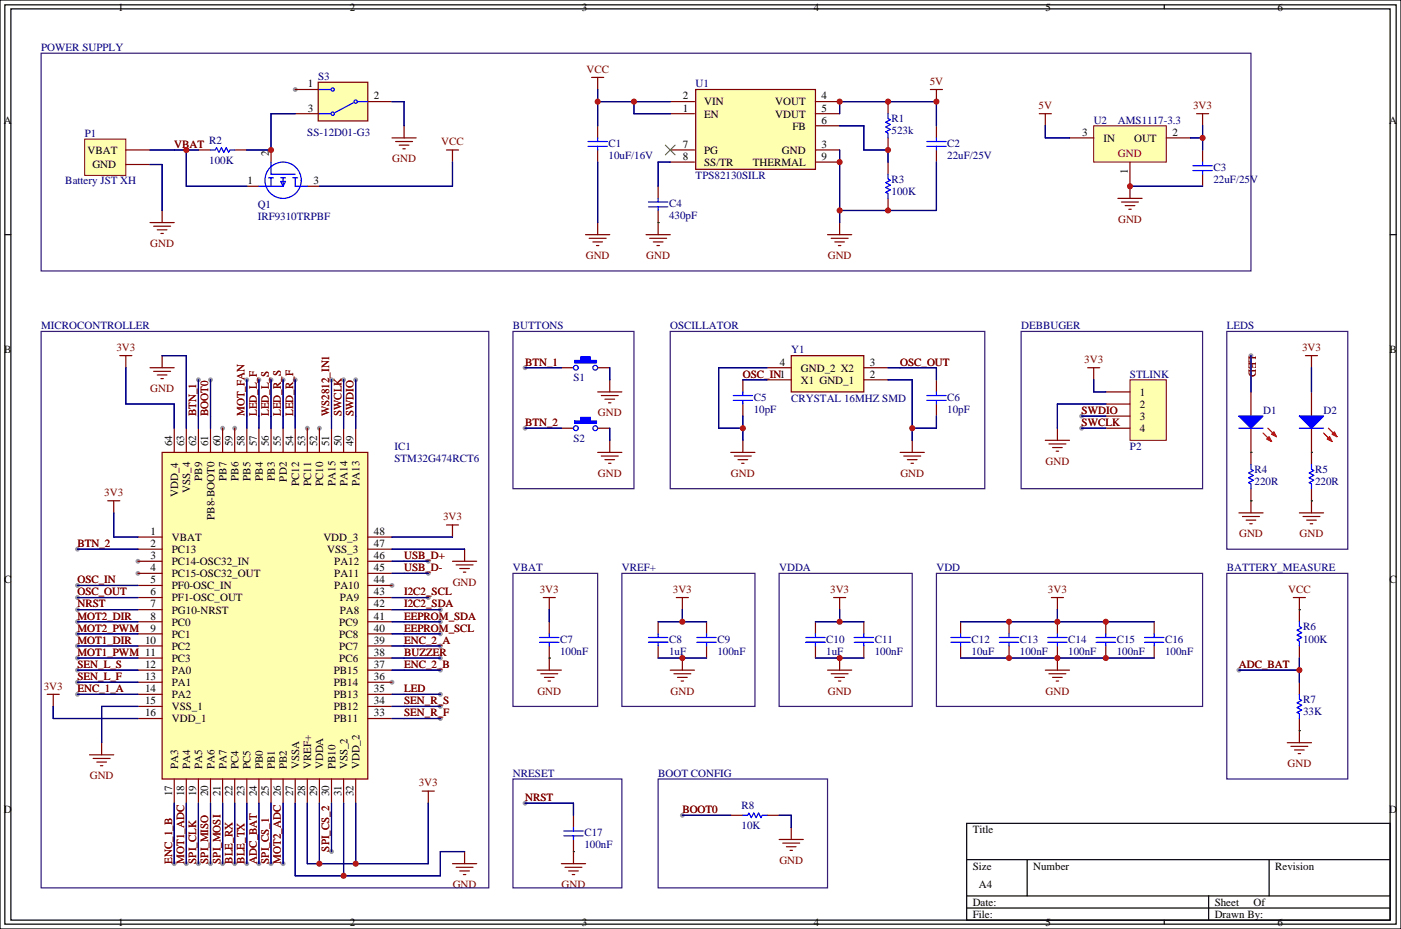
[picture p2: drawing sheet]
<svg xmlns="http://www.w3.org/2000/svg" width="294mm" height="195mm" viewBox="0 0 294 195" stroke-linecap="round" stroke-linejoin="round" font-family="sans-serif">
<path d="M0 0h294.1v195.1h-294.1z" fill="#fff" stroke="#000" stroke-width=".25"/>
<g fill="#999">
<circle cx="29" cy="117.9" r=".51"/>
<circle cx="29" cy="120.4" r=".51"/>
<circle cx="82.3" cy="122.9" r=".51"/>
<circle cx="82.3" cy="143.3" r=".51"/>
<circle cx="46.7" cy="89.9" r=".51"/>
<circle cx="49.3" cy="89.9" r=".51"/>
<circle cx="64.5" cy="89.9" r=".51"/>
<circle cx="67.1" cy="89.9" r=".51"/>
<circle cx="62" cy="18.8" r=".51"/>
<circle cx="143.3" cy="171.2" r=".51"/>
<circle cx="110.2" cy="168.7" r=".51"/>
<circle cx="227.1" cy="87.4" r=".51"/>
<circle cx="227.1" cy="89.9" r=".51"/>
<circle cx="74.7" cy="79.8" r=".51"/>
<circle cx="72.1" cy="79.8" r=".51"/>
<circle cx="16.3" cy="122.9" r=".51"/>
<circle cx="16.3" cy="125.5" r=".51"/>
<circle cx="16.3" cy="128" r=".51"/>
<circle cx="44.2" cy="79.8" r=".51"/>
<circle cx="69.6" cy="79.8" r=".51"/>
<circle cx="110.2" cy="77.2" r=".51"/>
<circle cx="110.2" cy="89.9" r=".51"/>
<circle cx="260.1" cy="140.7" r=".51"/>
<circle cx="262.6" cy="74.7" r=".51"/>
<circle cx="16.3" cy="115.3" r=".51"/>
<circle cx="16.3" cy="130.6" r=".51"/>
<circle cx="16.3" cy="133.1" r=".51"/>
<circle cx="16.3" cy="135.6" r=".51"/>
<circle cx="16.3" cy="138.2" r=".51"/>
<circle cx="16.3" cy="143.3" r=".51"/>
<circle cx="16.3" cy="145.8" r=".51"/>
<circle cx="16.3" cy="140.7" r=".51"/>
<circle cx="41.7" cy="79.8" r=".51"/>
<circle cx="51.8" cy="79.8" r=".51"/>
<circle cx="54.4" cy="79.8" r=".51"/>
<circle cx="56.9" cy="79.8" r=".51"/>
<circle cx="59.4" cy="79.8" r=".51"/>
<circle cx="62" cy="79.8" r=".51"/>
<circle cx="92.5" cy="150.9" r=".51"/>
<circle cx="92.5" cy="148.3" r=".51"/>
<circle cx="92.5" cy="138.2" r=".51"/>
<circle cx="92.5" cy="135.6" r=".51"/>
<circle cx="92.5" cy="133.1" r=".51"/>
<circle cx="92.5" cy="130.6" r=".51"/>
<circle cx="92.5" cy="128" r=".51"/>
<circle cx="89.9" cy="125.5" r=".51"/>
<circle cx="89.9" cy="120.4" r=".51"/>
<circle cx="89.9" cy="117.9" r=".51"/>
<circle cx="36.6" cy="181.4" r=".51"/>
<circle cx="59.4" cy="181.4" r=".51"/>
<circle cx="39.1" cy="181.4" r=".51"/>
<circle cx="41.7" cy="181.4" r=".51"/>
<circle cx="44.2" cy="181.4" r=".51"/>
<circle cx="46.7" cy="181.4" r=".51"/>
<circle cx="49.3" cy="181.4" r=".51"/>
<circle cx="51.8" cy="181.4" r=".51"/>
<circle cx="54.4" cy="181.4" r=".51"/>
<circle cx="92.5" cy="140.7" r=".51"/>
<circle cx="92.5" cy="145.8" r=".51"/>
<circle cx="56.9" cy="181.4" r=".51"/>
<circle cx="69.6" cy="178.8" r=".51"/>
</g>
<path d="M34 95h43.2v68.6h-43.2z" fill="#ffffb0" stroke="#800000" stroke-width=".25"/>
<g fill="none" stroke="#870000" stroke-width=".25">
<path d="M26.4 77.2h.1M34 74.7h.1M36.6 89.9v5.1M39.1 89.9v5.1M41.7 89.9v5.1M44.2 89.9v5.1M46.7 89.9v5.1M49.3 89.9v5.1M51.8 89.9v5.1M54.4 89.9v5.1M56.9 89.9v5.1M59.4 89.9v5.1"/>
<path d="M62 89.9v5.1M64.5 89.9v5.1M67.1 89.9v5.1M69.6 89.9v5.1M72.1 89.9v5.1M74.7 89.9v5.1M23.9 107.7h.1M29 112.8h5M29 115.3h5M29 117.9h5M77.2 112.8h5.1M77.2 115.3h5.1"/>
<path d="M77.2 117.9h5.1M95 112.8h.1M97.5 115.3h.1M29 120.4h5M29 122.9h5M29 125.5h5M29 128h5M29 130.6h5M29 133.1h5M29 135.6h5M29 138.2h5M77.2 120.4h5.1"/>
<path d="M77.2 122.9h5.1M77.2 125.5h5.1M77.2 128h5.1M77.2 130.6h5.1M77.2 133.1h5.1M77.2 135.6h5.1M77.2 138.2h5.1M115.3 138.2h.1M115.3 128h.1M138.2 130.6v2.5M138.2 135.6v2.6M143.3 138.2h.1"/>
<path d="M143.3 128h.1M171.2 130.6v2.5M171.2 135.6v2.6M176.3 138.2h.1M176.3 128h.1M201.7 130.6v2.5M201.7 135.6v2.6M222 138.2h.1M222 128h.1M11.2 148.3h.1M21.3 156h.1M29 140.7h5"/>
<path d="M29 143.3h5M29 145.8h5M29 148.3h5M29 150.9h5M77.2 140.7h5.1M77.2 143.3h5.1M77.2 145.8h5.1M77.2 148.3h5.1M77.2 150.9h5.1M36.6 163.6v5.1M39.1 163.6v5.1M41.7 163.6v5.1"/>
<path d="M44.2 163.6v5.1M46.7 163.6v5.1M49.3 163.6v5.1M51.8 163.6v5.1M54.4 163.6v5.1M56.9 163.6v5.1M59.4 163.6v5.1M62 163.6v5.1M64.5 163.6v5.1M67.1 163.6v5.1M69.6 163.6v5.1M72.1 163.6v5.1"/>
<path d="M74.7 163.6v5.1M89.9 168.7h.1M97.5 178.8h.1M120.4 178.8h.1M166.1 173.7h.1"/>
</g>
<g fill="none" stroke="#800000" stroke-width=".25">
<path d="M25.1 74.7h2.6M26.4 74.7v2.5M31.5 77.2h5.1M32.3 78h3.5M33 78.7h2.1M33.8 79.5h.5M34 74.7v2.5M22.6 105.2h2.5M23.9 105.2v2.5M93.7 110.2h2.6M95 117.9h5.1M95 110.2v2.6"/>
<path d="M95.8 118.6h3.5M96.5 119.4h2.1M97.5 115.3v2.6M97.3 120.1h.5M114 125.5h2.6M115.3 125.5v2.5M115.3 138.2v2.5M142 125.5h2.5M143.3 125.5v2.5M143.3 138.2v2.5M175 125.5h2.5M176.3 125.5v2.5"/>
<path d="M176.3 138.2v2.5M220.7 125.5h2.6M222 125.5v2.5M222 138.2v2.5M9.9 145.8h2.5M11.2 145.8v2.5M18.8 158.5h5.1M19.6 159.3h3.5M21.3 156v2.5M112.8 140.7h5.1M113.5 141.5h3.6M114.3 142.2h2"/>
<path d="M115.1 143h.5M140.7 140.7h5.1M141.5 141.5h3.5M142.2 142.2h2.1M143 143h.5M173.7 140.7h5.1M174.5 141.5h3.6M175.3 142.2h2M176 143h.5M219.5 140.7h5M220.2 141.5h3.6M221 142.2h2"/>
<path d="M221.7 143h.5M20.3 160h2.1M21.1 160.8h.5M88.6 166.1h2.6M89.9 166.1v2.6M97.5 178.8v2.6M120.4 178.8v2.6M163.6 176.3h5.1M164.3 177h3.6M165.1 177.8h2M165.9 178.6h.5M166.1 173.7v2.6"/>
<path d="M95 181.4h5.1M95.8 182.1h3.5M96.5 182.9h2.1M97.3 183.6h.5M117.9 181.4h5M118.6 182.1h3.6M119.4 182.9h2M120.1 183.6h.5"/>
</g>
<path d="M107.7 120.4h17.8v27.9h-17.8zM130.6 120.4h27.9v27.9h-27.9zM163.6 120.4h27.9v27.9h-27.9zM196.6 120.4h55.9v27.9h-55.9zM107.7 163.6h22.9v22.8h-22.9zM138.2 163.6h35.5v22.8h-35.5z" fill="none" stroke="#361c75" stroke-width=".25"/>
<path d="M136.1 133.9h4.1M136.1 134.9h4.1M138.2 133.1v.8M138.2 134.9v.7M169.2 133.9h4M169.2 134.9h4M171.2 133.1v.8M171.2 134.9v.7M199.6 133.9h4.1M199.6 134.9h4.1M201.7 133.1v.8M201.7 134.9v.7" fill="none" stroke="#00f" stroke-width=".25"/>
<path d="M237.2 79.8h7.7v12.7h-7.7z" fill="#ffffb0" stroke="#800000" stroke-width=".21"/>
<path d="M229.6 79.8h.1M222 89.9h.1M232.2 82.3h5M232.2 84.8h5M232.2 87.4h5M232.2 89.9h5" fill="none" stroke="#870000" stroke-width=".25"/>
<path d="M228.3 77.2h2.6M229.6 77.2v2.6M219.5 92.5h5M220.2 93.2h3.6M221 94h2M221.7 94.7h.5M222 89.9v2.6" fill="none" stroke="#800000" stroke-width=".25"/>
<path d="M166.1 74.7h15.3v7.6h-15.3z" fill="#ffffb0" stroke="#800000" stroke-width=".25"/>
<g fill="none" stroke="#870000" stroke-width=".25">
<path d="M41.7 31.5h2.5M49.3 31.5h2.5M51.8 39.1h2.6M56.9 31.5v2.5M64.5 39.1h2.6M84.8 26.4h.1M95 34h.1M219.5 26.4h.1M237.2 39.1h.1M252.5 26.4h.1M34 44.2h.1M117.9 77.2h2.5"/>
<path d="M125.5 77.2h2.5M128 79.8h.1M161 79.8h5.1M161 77.2h5.1M181.4 79.8h5M181.4 77.2h5M275.3 77.2h.1M117.9 89.9h2.5M125.5 89.9h2.5M128 92.5h.1M156 92.5h.1M191.5 92.5h.1"/>
<path d="M262.6 95v2.5M275.3 95v2.5M262.6 105.2h.1M262.6 102.6v2.6M275.3 105.2h.1M275.3 102.6v2.6M272.8 135.6v2.6M272.8 128v2.6M272.8 153.4h.1M272.8 143.3v2.5M272.8 150.9v2.5"/>
</g>
<g fill="none" stroke="#800000" stroke-width=".25">
<path d="M82.3 29h5.1M83.1 29.7h3.5M83.8 30.5h2.1M84.6 31.2h.5M84.8 26.4v2.6M93.7 31.5h2.6M95 31.5v2.5M218.2 23.9h2.5M219.5 23.9v2.5M237.2 39.1v2.6M251.2 23.9h2.5M252.5 23.9v2.5"/>
<path d="M31.5 46.7h5.1M32.3 47.5h3.5M33 48.3h2.1M33.8 49h.5M34 44.2v2.5M234.7 41.7h5.1M235.5 42.4h3.5M236.2 43.2h2.1M237 43.9h.5M128 79.8v2.5M274.1 74.7h2.5M275.3 74.7v2.5"/>
<path d="M125.5 95h5.1M125.5 82.3h5.1M126.2 95.8h3.6M126.2 83.1h3.6M127 96.5h2M127 83.8h2M127.8 97.3h.5M127.8 84.6h.5M128 92.5v2.5M153.4 95h5.1M154.2 95.8h3.5M154.9 96.5h2.1"/>
<path d="M155.7 97.3h.5M156 92.5v2.5M189 95h5.1M189.7 95.8h3.6M190.5 96.5h2M191.3 97.3h.5M191.5 92.5v2.5M260.1 107.7h5.1M260.9 108.5h3.5M261.6 109.2h2.1M262.4 110h.5M262.6 105.2v2.5"/>
<path d="M272.8 107.7h5.1M273.6 108.5h3.5M274.3 109.2h2.1M275.1 110h.5M275.3 105.2v2.5M271.5 125.5h2.6M272.8 125.5v2.5M270.3 156h5M271 156.7h3.6M271.8 157.5h2M272.5 158.2h.5M272.8 153.4v2.6"/>
</g>
<g fill="#00f" stroke="#00f" stroke-width=".25">
<path d="M120.6 75.7h1.3v-.8h2.1v.8h1.2v.5h-4.6z"/>
<path d="M120.6 88.4h1.3v-.8h2.1v.8h1.2v.5h-4.6z"/>
</g>
<g fill="none" stroke="#00f" stroke-width=".25">
<path d="M44.2 31.5h1l.3-.5 .5 1 .5-1 .5 1 .5-1 .5 1 .3-.5h1M54.4 39.1h5M56.4 37.3h1M56.9 34v2.6h5.1M56.9 37.3v1.8M58.9 37.3h1M58.9 38.1h1l-.5 1zM59.4 37.3v1.8M61.5 37.3h1M62 37.3v1.8h2.5M262.6 97.5v1.1l.5 .2-1 .5 1 .5-1 .5 1 .5-1 .5 .5 .3v1M275.3 97.5v1.1l.5 .2-1 .5 1 .5-1 .5 1 .5-1 .5 .5 .3v1"/>
<path d="M272.8 130.6v1l.5 .2-1 .5 1 .5-1 .6 1 .5-1 .5 .5 .2v1M272.8 145.8v1l.5 .3-1 .5 1 .5-1 .5 1 .5-1 .5 .5 .3v1"/>
<circle cx="59.4" cy="37.8" r="3.8"/>
<circle cx="120.9" cy="77.2" r=".51"/>
<circle cx="125" cy="77.2" r=".51"/>
<circle cx="120.9" cy="89.9" r=".51"/>
<circle cx="125" cy="89.9" r=".51"/>
</g>
<path d="M8.6 69.6h94v116.8h-94zM107.7 69.6h25.4v33h-25.4zM140.7 69.6h66.1v33h-66.1zM214.4 69.6h38.1v33h-38.1zM257.6 69.6h25.4v45.7h-25.4zM257.6 120.4h25.4v43.2h-25.4z" fill="none" stroke="#361c75" stroke-width=".25"/>
<path d="M229.6 26.4h15.3v7.6h-15.3z" fill="#ffffb0" stroke="#800000" stroke-width=".21"/>
<path d="M224.5 29h5.1M237.2 34v5.1M244.9 29h5M176.3 46.7h.1" fill="none" stroke="#870000" stroke-width=".25"/>
<path d="M173.7 49.3h5.1M174.5 50h3.6M175.3 50.8h2M176 51.6h.5M176.3 46.7v2.6" fill="none" stroke="#800000" stroke-width=".25"/>
<path d="M146 18.8h25.2v16.8h-25.2z" fill="#ffffb0" stroke="#800000" stroke-width=".25"/>
<g fill="none" stroke="#870000" stroke-width=".25">
<path d="M125.5 18.8h.1M125.5 26.4v2.6M125.5 31.5v2.5M138.2 39.1v2.6M140.7 23.9h5.1M140.7 21.3h5.1M140.7 31.5h5.1M140.7 34h5.1M171.2 23.9h5.1M171.2 21.3h5.1M171.2 31.5h5.1M171.2 26.4h5.1"/>
<path d="M171.2 34h5.1M186.4 21.3v2.6M186.4 29v2.5M186.4 34v2.6M196.6 21.3h.1M196.6 26.4v2.6M196.6 31.5v2.5M252.5 31.5v2.5M252.5 36.6v2.5M125.5 46.7h.1M138.2 46.7h.1M138.2 44.2v2.5"/>
<path d="M186.4 41.7v2.5M262.6 82.3v5.1M262.6 89.9v5.1M275.3 82.3v5.1M275.3 89.9v5.1M115.3 130.6v2.5M115.3 135.6v2.6M148.3 130.6v2.5M148.3 135.6v2.6M181.4 130.6v2.5M181.4 135.6v2.6M211.8 130.6v2.5"/>
<path d="M211.8 135.6v2.6M222 130.6v2.5M222 135.6v2.6M232.2 130.6v2.5M232.2 135.6v2.6M242.3 130.6v2.5M242.3 135.6v2.6M120.4 171.2v2.5M120.4 176.3v2.5"/>
</g>
<path d="M139.7 30.5l2 2M141.7 30.5l-2 2" fill="none" stroke="#3c3" stroke-width=".25"/>
<g fill="none" stroke="#800000" stroke-width=".25">
<path d="M124.2 16.3h2.5M125.5 16.3v2.5M195.3 18.8h2.6M196.6 18.8v2.5M122.9 49.3h5.1M123.7 50h3.6M124.5 50.8h2M125.2 51.6h.5M125.5 46.7v2.6M135.6 49.3h5.1M136.4 50h3.6M137.2 50.8h2"/>
<path d="M137.9 51.6h.5M138.2 46.7v2.6"/>
</g>
<g fill="none" stroke="#00f" stroke-width=".25">
<path d="M123.4 29.7h4.1M123.4 30.7h4.1M125.5 29v.7M125.5 30.7v.8M186.4 36.6v1l.5 .2-1 .6 1 .5-1 .5 1 .5-1 .5 .5 .2v1.1M186.4 23.9v1l.5 .2-1 .6 1 .5-1 .5 1 .5-1 .5 .5 .2v1.1M194.6 29.7h4M194.6 30.7h4M196.6 29v.7M196.6 30.7v.8M250.4 34.8h4.1M250.4 35.8h4.1"/>
<path d="M252.5 34v.8M252.5 35.8v.8M136.1 42.4h4.1M136.1 43.4h4.1M138.2 41.7v.7M138.2 43.4v.8M260.1 89.9h5.1M272.8 89.9h5.1M113.3 133.9h4M113.3 134.9h4M115.3 133.1v.8M115.3 134.9v.7"/>
<path d="M146.3 133.9h4.1M146.3 134.9h4.1M148.3 133.1v.8M148.3 134.9v.7M179.3 133.9h4.1M179.3 134.9h4.1M181.4 133.1v.8M181.4 134.9v.7M209.8 133.9h4.1M209.8 134.9h4.1M211.8 133.1v.8M211.8 134.9v.7"/>
<path d="M220 133.9h4M220 134.9h4M222 133.1v.8M222 134.9v.7M230.1 133.9h4.1M230.1 134.9h4.1M232.2 133.1v.8M232.2 134.9v.7M240.3 133.9h4M240.3 134.9h4M242.3 133.1v.8M242.3 134.9v.7"/>
<path d="M118.4 174.5h4M118.4 175.5h4M120.4 173.7v.8M120.4 175.5v.8"/>
</g>
<path d="M8.6 11.2h254v45.7h-254z" fill="none" stroke="#361c75" stroke-width=".25"/>
<g fill="#00f" stroke="#00f" stroke-width=".25">
<path d="M260.1 87.4h5.1l-2.6 2.5z"/>
<path d="M272.8 87.4h5.1l-2.6 2.5z"/>
</g>
<path d="M265.2 90.9l1.8 1.8M266.2 89.9l1.8 1.8M277.9 90.9l1.8 1.8M278.9 89.9l1.8 1.8" fill="none" stroke="#f00" stroke-width=".25"/>
<g fill="#f00" stroke="#f00" stroke-width=".25">
<path d="M265.9 92.2l.5-.5 .6 1z"/>
<path d="M267 91.2l.5-.5 .5 1z"/>
<path d="M278.6 92.2l.5-.5 .6 1z"/>
<path d="M279.7 91.2l.5-.5 .5 1z"/>
</g>
<path d="M17.8 29.2h8.6v7.6h-8.6z" fill="#ffffb0" stroke="#800000" stroke-width=".21"/>
<path d="M26.4 31.5h5.1M26.4 34.5h5.1M153.4 171.2h2.6M161 171.2h2.6" fill="none" stroke="#870000" stroke-width=".25"/>
<path d="M156 171.2h1l.2-.5 .5 1 .5-1 .5 1 .6-1 .5 1 .2-.5h1" fill="none" stroke="#00f" stroke-width=".25"/>
<path d="M66.8 17.3h10.4v8.1h-10.4z" fill="#ffffb0" stroke="#800000" stroke-width=".25"/>
<path d="M62 18.8h5.1M62 23.9h5.1M77.2 21.3h5.1M156 79.8v2.5M196.6 79.8v2.5M156 84.8v2.6M196.6 84.8v2.6" fill="none" stroke="#870000" stroke-width=".25"/>
<g fill="none" stroke="#00f" stroke-width=".25">
<path d="M67.1 18.8h2.2M67.1 23.9h2.2M74.2 21.6l-3.8 2M75.2 21.3h2M153.9 83.1h4.1M153.9 84.1h4.1M156 82.3v.8M156 84.1v.7M194.6 83.1h4M194.6 84.1h4M196.6 82.3v.8M196.6 84.1v.7"/>
<circle cx="69.8" cy="18.8" r=".35"/>
<circle cx="69.8" cy="23.9" r=".35"/>
<circle cx="74.7" cy="21.3" r=".35"/>
</g>
<g fill="none" stroke="#000" stroke-width=".25">
<path d="M1 1h292.1v193.1h-292.1zM2.3 1.9h289.5v191.3h-289.5zM244.4 1v.9M1 49.3h1.3M291.8 49.3h1.3M202.9 172.9h88.9v20.3h-88.9zM202.9 190.7h88.9M202.9 188.1h88.9M202.9 180.5h88.9M215.6 180.5v7.6M244.4 193.2v.9M253.7 188.1v5.1"/>
<path d="M266.4 180.5v7.6"/>
</g>
<g fill="none" stroke="#000080" stroke-width=".25">
<path d="M125.5 18.8v7.6M31.5 34.5h2.5v9.7M31.5 31.5h10.2M39.1 31.5v7.6h12.7M62 23.9h-5.1v7.6h-5.1M82.3 21.3h2.5v5.1M95 34v5.1h-27.9M125.5 21.3h15.2M125.5 34v12.7M133.1 21.3v2.6h7.6M140.7 34h-2.5v5.1M176.3 23.9v-2.6h20.3v5.1"/>
<path d="M176.3 31.5v15.2M176.3 26.4h5.1v5.1h5v2.5M196.6 34v10.2h-20.3M219.5 26.4v2.6h5M237.2 39.1h15.3M249.9 29h2.6M252.5 26.4v5.1M26.4 77.2v7.6h10.2v5.1M34 74.7h5.1v15.2M41.7 79.8v10.1M44.2 79.8v10.1M51.8 79.8v10.1"/>
<path d="M54.4 79.8v10.1M56.9 79.8v10.1M59.4 79.8v10.1M62 79.8v10.1M69.6 79.8v10.1M72.1 79.8v10.1M74.7 79.8v10.1M110.2 77.2h7.7M128 77.2v2.6M156 79.8h5M161 77.2h-10.1v12.7h5.1M186.4 77.2h10.2v2.6"/>
<path d="M186.4 79.8h5.1v12.7M229.6 79.8v2.5h2.6M262.6 74.7v7.6M275.3 77.2v5.1M110.2 89.9h7.7M128 89.9v2.6M156 87.4v5.1M196.6 87.4v2.5h-5.1M227.1 87.4h5.1M227.1 89.9h5.1M232.2 84.8h-10.2v5.1M16.3 115.3h12.7"/>
<path d="M23.9 107.7v5.1h5.1M82.3 115.3h15.2M82.3 112.8h12.7M82.3 117.9h7.6M16.3 138.2h12.7M16.3 130.6h12.7M16.3 122.9h12.7M16.3 125.5h12.7M16.3 128h12.7M16.3 133.1h12.7M16.3 135.6h12.7M82.3 138.2h10.2"/>
<path d="M82.3 130.6h10.2M82.3 125.5h7.6M82.3 128h10.2M82.3 133.1h10.2M82.3 135.6h10.2M82.3 120.4h7.6M115.3 128v2.6M138.2 138.2h10.1M138.2 130.6h10.1M143.3 128v2.6M171.2 138.2h10.2M171.2 130.6h10.2"/>
<path d="M176.3 128v2.6M201.7 138.2h40.6M201.7 130.6h40.6M222 128v2.6M272.8 138.2v5.1M11.2 148.3v2.6h17.8M16.3 140.7h12.7M16.3 143.3h12.7M16.3 145.8h12.7M29 148.3h-7.7v7.7M82.3 150.9h10.2M82.3 148.3h10.2"/>
<path d="M82.3 140.7h10.2M82.3 145.8h10.2M260.1 140.7h12.7M36.6 168.7v12.7M39.1 168.7v12.7M41.7 168.7v12.7M44.2 168.7v12.7M46.7 168.7v12.7M49.3 168.7v12.7M51.8 168.7v12.7M54.4 168.7v12.7M56.9 168.7v12.7"/>
<path d="M59.4 168.7v12.7M62 168.7v15.2h30.5v-5.1h5M64.5 168.7v12.7h25.4v-12.7M67.1 168.7v12.7M69.6 168.7v10.1M72.1 168.7v15.2M74.7 168.7v12.7M110.2 168.7h10.2v2.5M143.3 171.2h10.1M163.6 171.2h2.5v2.5"/>
</g>
<path d="M138.2 46.7h.1M262.6 95h.1M275.3 95h.1M262.6 105.2h.1M275.3 105.2h.1M115.3 138.2h.1M272.8 128h.1M272.8 153.4h.1M120.4 178.8h.1" fill="none" stroke="#008700" stroke-width=".25"/>
<g fill="#c00">
<circle cx="67.1" cy="181.4" r=".63"/>
<circle cx="74.7" cy="181.4" r=".63"/>
<circle cx="211.8" cy="138.2" r=".63"/>
<circle cx="222" cy="138.2" r=".63"/>
<circle cx="232.2" cy="138.2" r=".63"/>
<circle cx="232.2" cy="130.6" r=".63"/>
<circle cx="222" cy="130.6" r=".63"/>
<circle cx="211.8" cy="130.6" r=".63"/>
<circle cx="176.3" cy="130.6" r=".63"/>
<circle cx="176.3" cy="138.2" r=".63"/>
<circle cx="143.3" cy="130.6" r=".63"/>
<circle cx="143.3" cy="138.2" r=".63"/>
<circle cx="156" cy="89.9" r=".63"/>
<circle cx="191.5" cy="89.9" r=".63"/>
<circle cx="272.8" cy="140.7" r=".63"/>
<circle cx="39.1" cy="31.5" r=".63"/>
<circle cx="56.9" cy="31.5" r=".63"/>
<circle cx="237.2" cy="39.1" r=".63"/>
<circle cx="252.5" cy="29" r=".63"/>
<circle cx="186.4" cy="44.2" r=".63"/>
<circle cx="176.3" cy="44.2" r=".63"/>
<circle cx="176.3" cy="34" r=".63"/>
<circle cx="125.5" cy="21.3" r=".63"/>
<circle cx="133.1" cy="21.3" r=".63"/>
<circle cx="186.4" cy="31.5" r=".63"/>
<circle cx="196.6" cy="21.3" r=".63"/>
<circle cx="186.4" cy="21.3" r=".63"/>
<circle cx="176.3" cy="21.3" r=".63"/>
<circle cx="72.1" cy="183.9" r=".63"/>
</g>
<g font-size="2.3">
<text x="24.8" y="2.2">1</text>
<text x="73.5" y="2.2">2</text>
<text x="122.1" y="2.2">3</text>
<text x="170.8" y="2.2">4</text>
<text x="219.5" y="2.2">5</text>
<text x="268.2" y="2.2">6</text>
<text x="64.6" y="18.3">1</text>
<text x="64.6" y="23.4">3</text>
<text x="78.5" y="20.9">2</text>
<text x="143.4" y="23.4">1</text>
<text x="143.4" y="20.9">2</text>
<text x="147.8" y="22.1">VIN</text>
<text x="162.8" y="22.1">VOUT</text>
<text x="172.5" y="20.9">4</text>
<text x="172.5" y="23.4">5</text>
<text x=".8" y="26">A</text>
<text x="147.8" y="24.7">EN</text>
<text x="162.8" y="24.7">VDUT</text>
<text x="166.4" y="27.2">FB</text>
<text x="172.5" y="26">6</text>
<text x="227.2" y="28.5">3</text>
<text x="231.6" y="29.8">IN</text>
<text x="238.1" y="29.8">OUT</text>
<text x="246.1" y="28.5">2</text>
<text x="291.6" y="26">A</text>
<text x="18.4" y="32.3">VBAT</text>
<text x="19.4" y="35.4">GND</text>
<text x="56.4" y="32.8" transform="rotate(-90 56.4 32.8)">2</text>
<text x="143.4" y="31">7</text>
<text x="143.4" y="33.6">8</text>
<text x="147.8" y="32.3">PG</text>
<text x="147.8" y="34.8">SS/TR</text>
<text x="158" y="34.8">THERMAL</text>
<text x="164.2" y="32.3">GND</text>
<text x="172.5" y="31">3</text>
<text x="172.5" y="33.6">9</text>
<text x="51.9" y="38.7">1</text>
<text x="65.8" y="38.7">3</text>
<text x="236.8" y="36.5" transform="rotate(-90 236.8 36.5)">1</text>
<text x=".9" y="74.2">B</text>
<text x="163.7" y="76.8">4</text>
<text x="182.6" y="76.8">3</text>
<text x="291.7" y="74.2">B</text>
<text x="168.1" y="80.6">X1 GND_1</text>
<text x="168.1" y="78">GND_2 X2</text>
<text x="182.6" y="79.3">2</text>
<text x="239.3" y="83.1">1</text>
<text x="239.3" y="85.6">2</text>
<text x="239.3" y="88.2">3</text>
<text x="36.1" y="93.7" transform="rotate(-90 36.1 93.7)">64</text>
<text x="38.7" y="93.7" transform="rotate(-90 38.7 93.7)">63</text>
<text x="41.2" y="93.7" transform="rotate(-90 41.2 93.7)">62</text>
<text x="43.7" y="93.7" transform="rotate(-90 43.7 93.7)">61</text>
<text x="46.3" y="93.7" transform="rotate(-90 46.3 93.7)">60</text>
<text x="48.8" y="93.7" transform="rotate(-90 48.8 93.7)">59</text>
<text x="51.4" y="93.7" transform="rotate(-90 51.4 93.7)">58</text>
<text x="53.9" y="93.7" transform="rotate(-90 53.9 93.7)">57</text>
<text x="56.4" y="93.7" transform="rotate(-90 56.4 93.7)">56</text>
<text x="59" y="93.7" transform="rotate(-90 59 93.7)">55</text>
<text x="61.5" y="93.7" transform="rotate(-90 61.5 93.7)">54</text>
<text x="64.1" y="93.7" transform="rotate(-90 64.1 93.7)">53</text>
<text x="66.6" y="93.7" transform="rotate(-90 66.6 93.7)">52</text>
<text x="69.1" y="93.7" transform="rotate(-90 69.1 93.7)">51</text>
<text x="71.7" y="93.7" transform="rotate(-90 71.7 93.7)">50</text>
<text x="74.2" y="93.7" transform="rotate(-90 74.2 93.7)">49</text>
<text x="239.3" y="90.7">4</text>
<text x="42.5" y="101" transform="rotate(-90 42.5 101)">PB9</text>
<text x="47.5" y="101" transform="rotate(-90 47.5 101)">PB7</text>
<text x="50.1" y="101" transform="rotate(-90 50.1 101)">PB6</text>
<text x="52.6" y="101" transform="rotate(-90 52.6 101)">PB5</text>
<text x="55.2" y="101" transform="rotate(-90 55.2 101)">PB4</text>
<text x="57.7" y="101" transform="rotate(-90 57.7 101)">PB3</text>
<text x="60.2" y="101.1" transform="rotate(-90 60.2 101.1)">PD2</text>
<text x="37.4" y="104.3" transform="rotate(-90 37.4 104.3)">VDD_4</text>
<text x="39.9" y="103.5" transform="rotate(-90 39.9 103.5)">VSS_4</text>
<text x="62.8" y="102.1" transform="rotate(-90 62.8 102.1)">PC12</text>
<text x="65.3" y="102.1" transform="rotate(-90 65.3 102.1)">PC11</text>
<text x="67.9" y="102.1" transform="rotate(-90 67.9 102.1)">PC10</text>
<text x="70.4" y="102" transform="rotate(-90 70.4 102)">PA15</text>
<text x="72.9" y="102" transform="rotate(-90 72.9 102)">PA14</text>
<text x="75.5" y="102" transform="rotate(-90 75.5 102)">PA13</text>
<text x="31.6" y="112.3">1</text>
<text x="36.1" y="113.6">VBAT</text>
<text x="45" y="109.1" transform="rotate(-90 45 109.1)">PB8-BOOT0</text>
<text x="67.9" y="113.6">VDD_3</text>
<text x="78.5" y="112.3">48</text>
<text x="31.6" y="114.9">2</text>
<text x="31.6" y="117.4">3</text>
<text x="31.6" y="119.9">4</text>
<text x="36.1" y="116.1">PC13</text>
<text x="36.1" y="118.7">PC14-OSC32_IN</text>
<text x="68.7" y="116.1">VSS_3</text>
<text x="70.2" y="118.7">PA12</text>
<text x="78.5" y="114.9">47</text>
<text x="78.5" y="117.4">46</text>
<text x="78.5" y="119.9">45</text>
<text x=".9" y="122.5">C</text>
<text x="31.6" y="122.5">5</text>
<text x="31.6" y="125">6</text>
<text x="36.1" y="121.2">PC15-OSC32_OUT</text>
<text x="36.1" y="123.7">PF0-OSC_IN</text>
<text x="70.2" y="121.2">PA11</text>
<text x="70.2" y="123.7">PA10</text>
<text x="78.5" y="122.5">44</text>
<text x="78.5" y="125">43</text>
<text x="291.7" y="122.5">C</text>
<text x="31.6" y="127.6">7</text>
<text x="31.6" y="130.1">8</text>
<text x="36.1" y="126.3">PF1-OSC_OUT</text>
<text x="36.1" y="128.8">PG10-NRST</text>
<text x="36.1" y="131.4">PC0</text>
<text x="71.2" y="131.4">PC9</text>
<text x="71.3" y="126.3">PA9</text>
<text x="71.3" y="128.8">PA8</text>
<text x="78.5" y="127.6">42</text>
<text x="78.5" y="130.1">41</text>
<text x="30.5" y="135.2">10</text>
<text x="31.6" y="132.6">9</text>
<text x="36.1" y="133.9">PC1</text>
<text x="36.1" y="136.4">PC2</text>
<text x="71.2" y="133.9">PC8</text>
<text x="71.2" y="136.4">PC7</text>
<text x="78.5" y="132.6">40</text>
<text x="78.5" y="135.2">39</text>
<text x="78.5" y="137.7">38</text>
<text x="30.5" y="140.3">12</text>
<text x="30.5" y="142.8">13</text>
<text x="36.1" y="139">PC3</text>
<text x="36.1" y="141.5">PA0</text>
<text x="70.1" y="141.5">PB15</text>
<text x="71.2" y="139">PC6</text>
<text x="78.5" y="140.3">37</text>
<text x="78.5" y="142.8">36</text>
<text x="30.5" y="145.3">14</text>
<text x="30.5" y="147.9">15</text>
<text x="36.1" y="144.1">PA1</text>
<text x="36.1" y="146.6">PA2</text>
<text x="36.1" y="149.1">VSS_1</text>
<text x="70.1" y="144.1">PB14</text>
<text x="70.1" y="146.6">PB13</text>
<text x="70.1" y="149.1">PB12</text>
<text x="78.5" y="145.3">35</text>
<text x="78.5" y="147.9">34</text>
<text x="30.5" y="150.4">16</text>
<text x="36.1" y="151.7">VDD_1</text>
<text x="70.1" y="151.7">PB11</text>
<text x="78.5" y="150.4">33</text>
<text x="37.4" y="161.5" transform="rotate(-90 37.4 161.5)">PA3</text>
<text x="39.9" y="161.5" transform="rotate(-90 39.9 161.5)">PA4</text>
<text x="42.5" y="161.5" transform="rotate(-90 42.5 161.5)">PA5</text>
<text x="45" y="161.5" transform="rotate(-90 45 161.5)">PA6</text>
<text x="47.5" y="161.5" transform="rotate(-90 47.5 161.5)">PA7</text>
<text x="50.1" y="161.5" transform="rotate(-90 50.1 161.5)">PC4</text>
<text x="52.6" y="161.5" transform="rotate(-90 52.6 161.5)">PC5</text>
<text x="55.2" y="161.5" transform="rotate(-90 55.2 161.5)">PB0</text>
<text x="57.7" y="161.5" transform="rotate(-90 57.7 161.5)">PB1</text>
<text x="60.2" y="161.5" transform="rotate(-90 60.2 161.5)">PB2</text>
<text x="62.8" y="161.5" transform="rotate(-90 62.8 161.5)">VSSA</text>
<text x="65.3" y="161.5" transform="rotate(-90 65.3 161.5)">VREF+</text>
<text x="67.9" y="161.5" transform="rotate(-90 67.9 161.5)">VDDA</text>
<text x="70.4" y="161.5" transform="rotate(-90 70.4 161.5)">PB10</text>
<text x="72.9" y="161.5" transform="rotate(-90 72.9 161.5)">VSS_2</text>
<text x="75.5" y="161.5" transform="rotate(-90 75.5 161.5)">VDD_2</text>
<text x="36.1" y="167.2" transform="rotate(-90 36.1 167.2)">17</text>
<text x="38.7" y="167.2" transform="rotate(-90 38.7 167.2)">18</text>
<text x="41.2" y="167.2" transform="rotate(-90 41.2 167.2)">19</text>
<text x="43.7" y="167.2" transform="rotate(-90 43.7 167.2)">20</text>
<text x="46.3" y="167.2" transform="rotate(-90 46.3 167.2)">21</text>
<text x="48.8" y="167.2" transform="rotate(-90 48.8 167.2)">22</text>
<text x="51.4" y="167.2" transform="rotate(-90 51.4 167.2)">23</text>
<text x="53.9" y="167.2" transform="rotate(-90 53.9 167.2)">24</text>
<text x="56.4" y="167.2" transform="rotate(-90 56.4 167.2)">25</text>
<text x="59" y="167.2" transform="rotate(-90 59 167.2)">26</text>
<text x="61.5" y="167.2" transform="rotate(-90 61.5 167.2)">27</text>
<text x="64.1" y="167.2" transform="rotate(-90 64.1 167.2)">28</text>
<text x="66.6" y="167.2" transform="rotate(-90 66.6 167.2)">29</text>
<text x="69.1" y="167.2" transform="rotate(-90 69.1 167.2)">30</text>
<text x="71.7" y="167.2" transform="rotate(-90 71.7 167.2)">31</text>
<text x="74.2" y="167.2" transform="rotate(-90 74.2 167.2)">32</text>
<text x=".8" y="170.7">D</text>
<text x="291.6" y="170.7">D</text>
<text x="204.2" y="175">Title</text>
<text x="204.2" y="182.6">Size</text>
<text x="216.9" y="182.6">Number</text>
<text x="267.7" y="182.6">Revision</text>
<text x="204.2" y="190.2">Date:</text>
<text x="205.5" y="186.4">A4</text>
<text x="255" y="190.2">Sheet</text>
<text x="263.1" y="190.2">Of</text>
<text x="24.8" y="194.4">1</text>
<text x="73.5" y="194.4">2</text>
<text x="122.1" y="194.4">3</text>
<text x="170.8" y="194.4">4</text>
<text x="204.2" y="192.7">File:</text>
<text x="219.5" y="194.4">5</text>
<text x="255" y="192.7">Drawn By:</text>
<text x="268.2" y="194.4">6</text>
</g>
<g font-size="2.3" fill="#000080">
<text x="8.6" y="10.7">POWER SUPPLY</text>
<text x="66.8" y="16.8">S3</text>
<text x="146" y="18.3">U1</text>
<text x="17.8" y="28.7">P1</text>
<text x="64.5" y="28.5">SS-12D01-G3</text>
<text x="187.2" y="25.7">R1</text>
<text x="187.2" y="28.2">523k</text>
<text x="229.6" y="26">U2</text>
<text x="234.7" y="26">AMS1117-3.3</text>
<text x="43.9" y="30.3">R2</text>
<text x="43.9" y="34.3">100K</text>
<text x="127.8" y="30.8">C1</text>
<text x="127.8" y="33.3">10uF/16V</text>
<text x="198.9" y="30.8">C2</text>
<text x="198.9" y="33.3">22uF/25V</text>
<text x="254.8" y="35.9">C3</text>
<text x="13.7" y="38.7">Battery JST XH</text>
<text x="146" y="37.6">TPS82130SILR</text>
<text x="187.2" y="38.4">R3</text>
<text x="187.2" y="40.9">100K</text>
<text x="254.8" y="38.4">22uF/25V</text>
<text x="54.1" y="43.7">Q1</text>
<text x="54.1" y="46.3">IRF9310TRPBF</text>
<text x="140.5" y="43.5">C4</text>
<text x="140.5" y="46">430pF</text>
<text x="8.6" y="69.1">MICROCONTROLLER</text>
<text x="107.7" y="69.1">BUTTONS</text>
<text x="140.7" y="69.1">OSCILLATOR</text>
<text x="214.4" y="69.1">DEBBUGER</text>
<text x="257.6" y="69.1">LEDS</text>
<text x="166.1" y="74.2">Y1</text>
<text x="120.4" y="80.1">S1</text>
<text x="237.2" y="79.3">STLINK</text>
<text x="158.2" y="84.1">C5</text>
<text x="158.2" y="86.7">10pF</text>
<text x="166.1" y="84.4">CRYSTAL 16MHZ SMD</text>
<text x="198.9" y="84.1">C6</text>
<text x="198.9" y="86.7">10pF</text>
<text x="265.2" y="86.9">D1</text>
<text x="277.9" y="86.9">D2</text>
<text x="82.8" y="94.5">IC1</text>
<text x="120.4" y="92.8">S2</text>
<text x="237.2" y="94.5">P2</text>
<text x="82.8" y="97.1">STM32G474RCT6</text>
<text x="263.4" y="99.4">R4</text>
<text x="263.4" y="101.9">220R</text>
<text x="276.1" y="99.4">R5</text>
<text x="276.1" y="101.9">220R</text>
<text x="107.7" y="119.9">VBAT</text>
<text x="130.6" y="119.9">VREF+</text>
<text x="163.6" y="119.9">VDDA</text>
<text x="196.6" y="119.9">VDD</text>
<text x="257.6" y="119.9">BATTERY_MEASURE</text>
<text x="117.6" y="134.9">C7</text>
<text x="117.6" y="137.5">100nF</text>
<text x="140.5" y="134.9">C8</text>
<text x="140.5" y="137.5">1uF</text>
<text x="150.6" y="134.9">C9</text>
<text x="150.6" y="137.5">100nF</text>
<text x="173.5" y="134.9">C10</text>
<text x="173.5" y="137.5">1uF</text>
<text x="183.6" y="134.9">C11</text>
<text x="183.6" y="137.5">100nF</text>
<text x="204" y="134.9">C12</text>
<text x="204" y="137.5">10uF</text>
<text x="214.1" y="134.9">C13</text>
<text x="214.1" y="137.5">100nF</text>
<text x="224.3" y="134.9">C14</text>
<text x="224.3" y="137.5">100nF</text>
<text x="234.4" y="134.9">C15</text>
<text x="234.4" y="137.5">100nF</text>
<text x="244.6" y="134.9">C16</text>
<text x="244.6" y="137.5">100nF</text>
<text x="273.6" y="132.4">R6</text>
<text x="273.6" y="134.9">100K</text>
<text x="273.6" y="147.6">R7</text>
<text x="273.6" y="150.2">33K</text>
<text x="107.7" y="163.1">NRESET</text>
<text x="138.2" y="163.1">BOOT CONFIG</text>
<text x="155.7" y="170">R8</text>
<text x="122.7" y="175.6">C17</text>
<text x="122.7" y="178.1">100nF</text>
<text x="155.7" y="174">10K</text>
</g>
<g font-size="2.3" fill="#800000">
<text x="123.1" y="15.3">VCC</text>
<text x="195.2" y="17.8">5V</text>
<text x="218" y="22.9">5V</text>
<text x="250.5" y="22.9">3V3</text>
<text x="36.6" y="31">VBAT</text>
<text x="82.3" y="34.1">GND</text>
<text x="92.6" y="30.5">VCC</text>
<text x="234.7" y="46.8">GND</text>
<text x="31.5" y="51.9">GND</text>
<text x="123" y="54.4">GND</text>
<text x="135.7" y="54.4">GND</text>
<text x="173.8" y="54.4">GND</text>
<text x="24.4" y="73.7">3V3</text>
<text x="110.2" y="76.8">BTN_1</text>
<text x="189" y="76.8">OSC_OUT</text>
<text x="227.6" y="76.2">3V3</text>
<text x="262.2" y="74.7" transform="rotate(90 262.2 74.7)">LED</text>
<text x="273.3" y="73.7">3V3</text>
<text x="31.5" y="82.3">GND</text>
<text x="156" y="79.3">OSC_IN1</text>
<text x="41.2" y="87.4" transform="rotate(-90 41.2 87.4)">BTN_1</text>
<text x="43.7" y="87.4" transform="rotate(-90 43.7 87.4)">BOOT0</text>
<text x="51.4" y="87.4" transform="rotate(-90 51.4 87.4)">MOT_FAN</text>
<text x="53.9" y="87.4" transform="rotate(-90 53.9 87.4)">LED_L_F</text>
<text x="56.4" y="87.4" transform="rotate(-90 56.4 87.4)">LED_L_S</text>
<text x="59" y="87.4" transform="rotate(-90 59 87.4)">LED_R_S</text>
<text x="61.5" y="87.4" transform="rotate(-90 61.5 87.4)">LED_R_F</text>
<text x="69.1" y="87.4" transform="rotate(-90 69.1 87.4)">WS2812_IN1</text>
<text x="71.7" y="87.4" transform="rotate(-90 71.7 87.4)">SWCLK</text>
<text x="74.2" y="87.4" transform="rotate(-90 74.2 87.4)">SWDIO</text>
<text x="110.2" y="89.5">BTN_2</text>
<text x="125.5" y="87.4">GND</text>
<text x="227.1" y="86.9">SWDIO</text>
<text x="227.1" y="89.5">SWCLK</text>
<text x="125.5" y="100.1">GND</text>
<text x="153.5" y="100.1">GND</text>
<text x="189" y="100.1">GND</text>
<text x="219.5" y="97.6">GND</text>
<text x="21.9" y="104.2">3V3</text>
<text x="93" y="109.3">3V3</text>
<text x="260.1" y="112.8">GND</text>
<text x="272.8" y="112.8">GND</text>
<text x="16.3" y="114.9">BTN_2</text>
<text x="84.8" y="119.9">USB_D-</text>
<text x="84.8" y="117.4">USB_D+</text>
<text x="16.3" y="122.5">OSC_IN</text>
<text x="16.3" y="125">OSC_OUT</text>
<text x="84.8" y="125">I2C2_SCL</text>
<text x="95" y="123">GND</text>
<text x="113.3" y="124.5">3V3</text>
<text x="141.3" y="124.5">3V3</text>
<text x="174.3" y="124.5">3V3</text>
<text x="220" y="124.5">3V3</text>
<text x="270.4" y="124.5">VCC</text>
<text x="16.3" y="127.6">NRST</text>
<text x="16.3" y="130.1">MOT2_DIR</text>
<text x="84.8" y="130.1">EEPROM_SDA</text>
<text x="84.8" y="127.6">I2C2_SDA</text>
<text x="16.3" y="132.6">MOT2_PWM</text>
<text x="16.3" y="135.2">MOT1_DIR</text>
<text x="16.3" y="137.7">MOT1_PWM 11</text>
<text x="84.8" y="137.7">BUZZER</text>
<text x="84.8" y="135.2">ENC_2_A</text>
<text x="84.8" y="132.6">EEPROM_SCL</text>
<text x="16.3" y="142.8">SEN_L_F</text>
<text x="16.3" y="140.3">SEN_L_S</text>
<text x="84.8" y="140.3">ENC_2_B</text>
<text x="260.1" y="140.3">ADC_BAT</text>
<text x="9.2" y="144.8">3V3</text>
<text x="16.3" y="145.3">ENC_1_A</text>
<text x="84.8" y="147.9">SEN_R_S</text>
<text x="84.8" y="145.3">LED</text>
<text x="112.8" y="145.8">GND</text>
<text x="140.8" y="145.8">GND</text>
<text x="173.8" y="145.8">GND</text>
<text x="219.5" y="145.8">GND</text>
<text x="84.8" y="150.4">SEN_R_F</text>
<text x="270.3" y="161.1">GND</text>
<text x="18.8" y="163.6">GND</text>
<text x="87.9" y="165.1">3V3</text>
<text x="110.2" y="168.2">NRST</text>
<text x="143.3" y="170.7">BOOT0</text>
<text x="69.1" y="178.8" transform="rotate(-90 69.1 178.8)">SPI_CS_2</text>
<text x="36.1" y="181.4" transform="rotate(-90 36.1 181.4)">ENC_1_B</text>
<text x="38.7" y="181.4" transform="rotate(-90 38.7 181.4)">MOT1_ADC</text>
<text x="41.2" y="181.4" transform="rotate(-90 41.2 181.4)">SPI_CLK</text>
<text x="43.7" y="181.4" transform="rotate(-90 43.7 181.4)">SPI_MISO</text>
<text x="46.3" y="181.4" transform="rotate(-90 46.3 181.4)">SPI_MOSI</text>
<text x="48.8" y="181.4" transform="rotate(-90 48.8 181.4)">BLE_RX</text>
<text x="51.4" y="181.4" transform="rotate(-90 51.4 181.4)">BLE_TX</text>
<text x="53.9" y="181.4" transform="rotate(-90 53.9 181.4)">ADC_BAT</text>
<text x="56.4" y="181.4" transform="rotate(-90 56.4 181.4)">SPI_CS_1</text>
<text x="59" y="181.4" transform="rotate(-90 59 181.4)">MOT2_ADC</text>
<text x="163.6" y="181.4">GND</text>
<text x="95" y="186.5">GND</text>
<text x="117.9" y="186.5">GND</text>
</g>
<text font-size="2.3" fill="#a00000" x="234.7" y="33.1">GND</text>
</svg>
